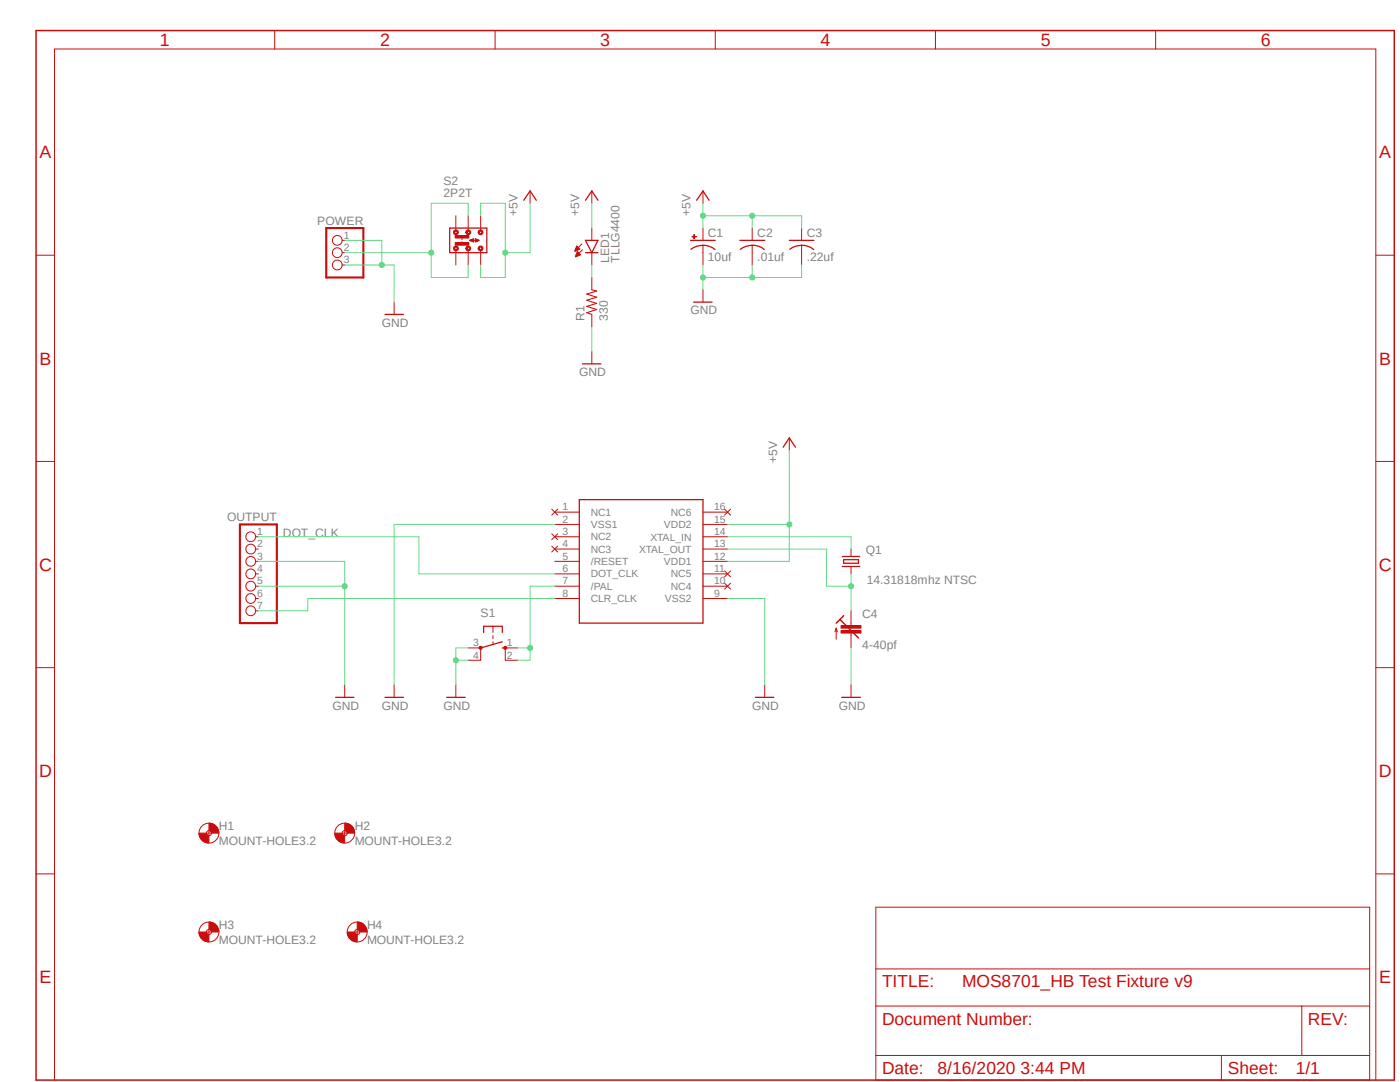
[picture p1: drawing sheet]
<svg xmlns="http://www.w3.org/2000/svg" width="279mm" height="216mm" viewBox="0 0 279 216" stroke-linecap="round" stroke-linejoin="round" font-family="sans-serif">
<path d="M6.7 5.8l271.8 210.1M278.6 5.8l-271.8 210.1" fill="none" stroke="#fff" stroke-width=".2"/>
<path d="M7.2 6.1h271.1v209.4h-271.1z" fill="none" stroke="#c90d0c" stroke-width=".3"/>
<g fill="none" stroke="#c90d0c" stroke-width=".2">
<path d="M54.8 6.1v3.7M98.8 6.1v3.7M142.7 6.1v3.7M186.7 6.1v3.7M230.6 6.1v3.7M7.2 50.9h3.7M140.3 48.9v1.5M274.6 50.9h3.7M7.2 92.1h3.7M274.6 92.1h3.7M110.1 101.6l1.2 1.2M110.1 106.5l1.2 1.2"/>
<path d="M110.1 109l1.2 1.2M110.7 102.2h4.9M110.7 104.6h4.9M110.7 107.1h4.9M110.7 109.6h4.9M110.7 112h4.9M110.7 114.5h4.9M110.7 119.4h4.9M110.7 117h4.9M111.3 101.6l-1.2 1.2M111.3 106.5l-1.2 1.2M111.3 109l-1.2 1.2"/>
<path d="M140.3 102.2h4.9M140.3 104.6h4.9M140.3 107.1h4.9M140.3 109.6h4.9M140.3 112h4.9M140.3 114.5h4.9M140.3 119.4h4.9M140.3 117h4.9M144.6 101.6l1.2 1.2M144.6 116.4l1.2 1.2M144.6 113.9l1.2 1.2M145.8 101.6l-1.2 1.2"/>
<path d="M145.8 116.4l-1.2 1.2M145.8 113.9l-1.2 1.2M169.8 109.6v1.4M169.8 113v1.5M7.2 133.2h3.7M274.6 133.2h3.7M7.2 174.4h3.7M274.6 174.4h3.7M174.8 181h98.5v34.5h-98.5zM174.8 193.3h98.5M10.9 215.5v-205.7h263.7v205.7M174.8 200.7h98.5"/>
<path d="M174.8 210.6h98.5M243.8 210.6v4.9M259.8 200.7v9.9"/>
</g>
<path d="M137.8 48h4.9M137.9 49.7a3.9 3.9 0 0 1 4.8 .1M115.6 99.7h24.7v24.6h-24.7zM168.1 111h3.5M168.1 113h3.5M168.4 111.7h2.9v.7h-2.9z" fill="none" stroke="#c90d0c" stroke-width=".25"/>
<path d="M138.1 47.2l.8 .1z" fill-rule="evenodd" fill="#c90d0c"/>
<path d="M138.1 47.2l.8 .1z" fill="none" stroke="#c90d0c" stroke-width=".2"/>
<path d="M138.5 46.8l.1 .9z" fill-rule="evenodd" fill="#c90d0c"/>
<path d="M138.5 46.8l.1 .9zM140.3 45.5v2.5M140.3 50.4v2.5M150.1 45.5v2.5M150.1 48.9v4M166.9 125.3v2.3M166.9 125.3l-.3 .8M166.9 125.3l.2 .8M169.8 124.3v.5M169.8 126.3v.5" fill="none" stroke="#c90d0c" stroke-width=".2"/>
<path d="M147.7 48h4.9M147.7 49.7a3.9 3.9 0 0 1 4.8 .1" fill="none" stroke="#c90d0c" stroke-width=".25"/>
<path d="M167.6 123.6l3.7 3.7M167.6 123.6l-.7 .7M168.4 122.9l-.8 .7" fill="none" stroke="#c90d0c" stroke-width=".3"/>
<path d="M167.9 125.8h3.9v.5h-3.9z" fill-rule="evenodd" fill="#c90d0c"/>
<path d="M167.9 125.8h3.9v.5h-3.9z" fill="none" stroke="#c90d0c" stroke-width=".2"/>
<path d="M167.9 124.8h3.9v.5h-3.9z" fill-rule="evenodd" fill="#c90d0c"/>
<path d="M157.5 87.4v2.5M78.7 136.7v2.4M95.9 129.3v2.4M98.4 125v1.2M98.4 126.8v.6M98.4 128.1v.6M100.8 129.3v2.4M152.6 136.7v2.4M167.9 124.8h3.9v.5h-3.9zM169.8 121.9v2.4M169.8 126.8v2.5" fill="none" stroke="#c90d0c" stroke-width=".2"/>
<path d="M156.3 89.2l1.2-1.8 1.2 1.8M76.8 139.1h3.7M96.5 126.2v-1.2h3.7v1.2M100.2 129.3h.6M100.2 128.1l-4.3 1.2M150.7 139.1h3.7" fill="none" stroke="#c90d0c" stroke-width=".25"/>
<path d="M95.7 129h.4v.5h-.4z" fill-rule="evenodd" fill="#c90d0c"/>
<path d="M95.7 129h.4v.5h-.4z" fill="none" stroke="#c90d0c" stroke-width=".2"/>
<path d="M100.6 129h.4l.2 .3-.2 .2h-.4z" fill-rule="evenodd" fill="#c90d0c"/>
<g fill="none" stroke="#c90d0c" stroke-width=".2">
<path d="M105.8 38.1v2.5M140.3 38.1v2.5M68.3 48h.5M68.3 50.4h.5M68.3 52.9h.5M140.3 57.8v2.5M160 45.5v2.5M160 48.9v4M78.7 60.3v2.4M51 107.1h.6M51 109.6h.6M51 112h.6"/>
<path d="M51 114.5h.6M51 117h.6M51 119.4h.6M51 121.9h.6M68.8 136.7v2.4M91 136.7v2.4M93.4 129.3h2.5M93.4 131.7h2.5M100.6 129h.4l.2 .3-.2 .2h-.4zM100.8 129.3h2.5M100.8 131.7h2.5M169.8 136.7v2.4"/>
<circle cx="67.3" cy="52.9" r=".98"/>
<circle cx="67.3" cy="50.4" r=".98"/>
<circle cx="67.3" cy="48" r=".98"/>
<circle cx="50" cy="117" r=".98"/>
<circle cx="50" cy="112" r=".98"/>
<circle cx="50" cy="109.6" r=".98"/>
<circle cx="50" cy="119.4" r=".98"/>
<circle cx="50" cy="107.1" r=".98"/>
<circle cx="50" cy="114.5" r=".98"/>
<circle cx="50" cy="121.9" r=".98"/>
</g>
<path d="M104.5 40l1.3-1.9 1.2 1.9M139 40l1.3-1.9 1.2 1.9M157.5 48h4.9M157.6 49.7a3.9 3.9 0 0 1 4.8 .1M76.8 62.7h3.7M138.4 60.3h3.7M67 139.1h3.7M89.2 139.1h3.6M168 139.1h3.7" fill="none" stroke="#c90d0c" stroke-width=".25"/>
<path d="M65.1 45.5h7.4v9.9h-7.4zM47.9 104.6h7.3v19.7h-7.3z" fill="none" stroke="#c90d0c" stroke-width=".42"/>
<path d="M41.7 164.3a1.99 1.99 0 0 1 2 1.9h-1.5l-.2-.4-.3-.1z" fill-rule="evenodd" fill="#c90d0c"/>
<path d="M41.7 164.3a1.99 1.99 0 0 1 2 1.9h-1.5l-.2-.4-.3-.1z" fill="none" stroke="#c90d0c" stroke-width=".2"/>
<path d="M39.7 166.2h1.5l.2 .5 .3 .1v1.4a1.91 1.91 0 0 1-2-2z" fill-rule="evenodd" fill="#c90d0c"/>
<g fill="none" stroke="#c90d0c" stroke-width=".2">
<path d="M39.7 166.2h1.5l.2 .5 .3 .1v1.4a1.91 1.91 0 0 1-2-2zM41.2 166.2h1M41.7 165.7v1.1"/>
<circle cx="41.7" cy="166.2" r=".51"/>
<circle cx="41.7" cy="166.2" r="1.99"/>
</g>
<path d="M68.8 164.3a1.99 1.99 0 0 1 2 1.9h-1.5l-.3-.4-.2-.1z" fill-rule="evenodd" fill="#c90d0c"/>
<path d="M68.8 164.3a1.99 1.99 0 0 1 2 1.9h-1.5l-.3-.4-.2-.1z" fill="none" stroke="#c90d0c" stroke-width=".2"/>
<path d="M66.8 166.2h1.5l.1 .3 .4 .3v1.4a1.91 1.91 0 0 1-2-2z" fill-rule="evenodd" fill="#c90d0c"/>
<g fill="none" stroke="#c90d0c" stroke-width=".2">
<path d="M66.8 166.2h1.5l.1 .3 .4 .3v1.4a1.91 1.91 0 0 1-2-2zM68.3 166.2h1M68.8 165.7v1.1"/>
<circle cx="68.8" cy="166.2" r=".51"/>
<circle cx="68.8" cy="166.2" r="1.99"/>
</g>
<path d="M41.7 184a1.91 1.91 0 0 1 2 2h-1.5l-.2-.5h-.3z" fill-rule="evenodd" fill="#c90d0c"/>
<path d="M41.7 184a1.91 1.91 0 0 1 2 2h-1.5l-.2-.5h-.3z" fill="none" stroke="#c90d0c" stroke-width=".2"/>
<path d="M39.7 186h1.5l.2 .4h.3v1.5a1.91 1.91 0 0 1-2-1.9z" fill-rule="evenodd" fill="#c90d0c"/>
<g fill="none" stroke="#c90d0c" stroke-width=".2">
<path d="M39.7 186h1.5l.2 .4h.3v1.5a1.91 1.91 0 0 1-2-1.9zM41.2 186h1M41.7 185.5v.9"/>
<circle cx="41.7" cy="186" r=".51"/>
<circle cx="41.7" cy="186" r="1.99"/>
</g>
<path d="M71.3 184a1.91 1.91 0 0 1 1.9 2h-1.4l-.1-.3-.4-.2z" fill-rule="evenodd" fill="#c90d0c"/>
<path d="M71.3 184a1.91 1.91 0 0 1 1.9 2h-1.4l-.1-.3-.4-.2z" fill="none" stroke="#c90d0c" stroke-width=".2"/>
<path d="M69.3 186h1.5l.2 .4h.3v1.5a1.91 1.91 0 0 1-2-1.9z" fill-rule="evenodd" fill="#c90d0c"/>
<g fill="none" stroke="#c90d0c" stroke-width=".2">
<path d="M116.1 48.7l-1.3 1.3M116.2 49.8l-1.3 1.4M118.1 45.5v2.5M118.1 50.4v2.5M69.3 186h1.5l.2 .4h.3v1.5a1.91 1.91 0 0 1-2-1.9zM70.8 186h1M71.3 185.5v.9"/>
<circle cx="71.3" cy="186" r=".51"/>
<circle cx="71.3" cy="186" r="1.99"/>
</g>
<path d="M116.8 48h2.5l-1.2 2.4zM116.8 50.4h2.5" fill="none" stroke="#c90d0c" stroke-width=".25"/>
<path d="M115.1 49.1l.6 .6-.9 .5-.1-.1z" fill-rule="evenodd" fill="#c90d0c"/>
<path d="M115.1 49.1l.6 .6-.9 .5-.1-.1z" fill="none" stroke="#c90d0c" stroke-width=".2"/>
<path d="M115.2 50.2l.7 .6-1 .5-.1-.1z" fill-rule="evenodd" fill="#c90d0c"/>
<g fill="none" stroke="#c90d0c" stroke-width=".2">
<path d="M118.1 38.1v2.5M91 45.6v.4M91 50v.3M92.2 47.6v.2M92.2 48.2v.3M93.4 45.6v.4M93.4 50v.3M93.8 48h1.6M95.9 45.6v.4M95.9 50v.3M115.2 50.2l.7 .6-1 .5-.1-.1zM118.1 55.4v2.4"/>
<path d="M118.1 62.7v2.5M118.1 70.1v2.5"/>
</g>
<path d="M118.1 57.8l1 .3-2 .6 2 .6-2 .6 2 .6-2 .6 2 .7-2 .6 1 .3" fill="none" stroke="#c90d0c" stroke-width=".21"/>
<path d="M116.8 40l1.3-1.9 1.2 1.9M89.7 45.5h7.5v4.9h-7.5zM116.2 72.6h3.7" fill="none" stroke="#c90d0c" stroke-width=".25"/>
<path d="M90.6 46.1l.2-.2 .6 .2v.6l-.3 .1-.5-.1-.1-.3h.2l.2-.3 .3 .3v.1l-.3 .1-.2-.2h-.2z" fill-rule="evenodd" fill="#c90d0c"/>
<path d="M90.6 46.1l.2-.2 .6 .2v.6l-.3 .1-.5-.1-.1-.3h.2l.2-.3 .3 .3v.1l-.3 .1-.2-.2h-.2z" fill="none" stroke="#c90d0c" stroke-width=".2"/>
<path d="M93 46.1l.3-.2 .6 .2v.6l-.3 .1-.6-.1v-.3h.2l.2-.3 .3 .3-.1 .1-.2 .1-.2-.2h-.2z" fill-rule="evenodd" fill="#c90d0c"/>
<path d="M93 46.1l.3-.2 .6 .2v.6l-.3 .1-.6-.1v-.3h.2l.2-.3 .3 .3-.1 .1-.2 .1-.2-.2h-.2z" fill="none" stroke="#c90d0c" stroke-width=".2"/>
<path d="M95.5 46.1l.3-.2 .5 .2v.6l-.2 .1-.6-.1-.1-.3h.3l.1-.3 .4 .3-.4 .2-.1-.2h-.3z" fill-rule="evenodd" fill="#c90d0c"/>
<path d="M95.5 46.1l.3-.2 .5 .2v.6l-.2 .1-.6-.1-.1-.3h.3l.1-.3 .4 .3-.4 .2-.1-.2h-.3z" fill="none" stroke="#c90d0c" stroke-width=".2"/>
<path d="M90.6 49.3l.2-.2 .6 .2v.6l-.3 .1-.5-.1-.1-.3h.2l.2-.3 .3 .1v.2l-.3 .2-.2-.2h-.2z" fill-rule="evenodd" fill="#c90d0c"/>
<path d="M90.6 49.3l.2-.2 .6 .2v.6l-.3 .1-.5-.1-.1-.3h.2l.2-.3 .3 .1v.2l-.3 .2-.2-.2h-.2z" fill="none" stroke="#c90d0c" stroke-width=".2"/>
<path d="M93 49.3l.3-.2 .6 .2v.6l-.3 .1-.6-.1v-.3h.2l.2-.3 .2 .1 .1 .2-.3 .2-.2-.2h-.2z" fill-rule="evenodd" fill="#c90d0c"/>
<path d="M93 49.3l.3-.2 .6 .2v.6l-.3 .1-.6-.1v-.3h.2l.2-.3 .2 .1 .1 .2-.3 .2-.2-.2h-.2z" fill="none" stroke="#c90d0c" stroke-width=".2"/>
<path d="M95.5 49.3l.3-.2 .5 .2v.6l-.2 .1-.6-.1-.1-.3h.3l.1-.3 .4 .3-.4 .2-.1-.2h-.3z" fill-rule="evenodd" fill="#c90d0c"/>
<path d="M95.5 49.3l.3-.2 .5 .2v.6l-.2 .1-.6-.1-.1-.3h.3l.1-.3 .4 .3-.4 .2-.1-.2h-.3z" fill="none" stroke="#c90d0c" stroke-width=".2"/>
<path d="M90.8 48.4h2.8v.5h-2.8z" fill-rule="evenodd" fill="#c90d0c"/>
<path d="M90.8 48.4h2.8v.5h-2.8z" fill="none" stroke="#c90d0c" stroke-width=".2"/>
<path d="M90.8 47h2.8v.5h-2.8z" fill-rule="evenodd" fill="#c90d0c"/>
<path d="M90.8 47h2.8v.5h-2.8zM91 43.1v2.4M91 50.4v2.5M93.4 43.1v2.4M93.4 50.4v2.5M95.9 43.1v2.4M95.9 50.4v2.5" fill="none" stroke="#c90d0c" stroke-width=".2"/>
<path d="M93.7 47.9l.8-.3v.7z" fill-rule="evenodd" fill="#c90d0c"/>
<path d="M93.7 47.9l.8-.3v.7z" fill="none" stroke="#c90d0c" stroke-width=".2"/>
<path d="M94.9 47.6l.7 .4-.7 .3z" fill-rule="evenodd" fill="#c90d0c"/>
<path d="M94.9 47.6l.7 .4-.7 .3z" fill="none" stroke="#c90d0c" stroke-width=".2"/>
<path d="M110.7 104.6h-32v32.1M145.2 119.4h7.4v17.3M91 131.7h2.4M93.4 129.3h-2.4v7.4" fill="none" stroke="#62d987" stroke-width=".2"/>
<circle cx="91" cy="131.7" r=".51" fill="#62d987"/>
<g fill="none" stroke="#62d987" stroke-width=".2">
<path d="M150.1 52.9v2.5M160 52.9v2.5h-19.7"/>
<circle cx="91" cy="131.7" r=".51"/>
</g>
<circle cx="150.1" cy="55.4" r=".51" fill="#62d987"/>
<g fill="none" stroke="#62d987" stroke-width=".2">
<path d="M140.3 52.9v4.9"/>
<circle cx="150.1" cy="55.4" r=".51"/>
</g>
<circle cx="140.3" cy="55.4" r=".51" fill="#62d987"/>
<g fill="none" stroke="#62d987" stroke-width=".2">
<path d="M51.6 112h17.2v24.7M51.6 117h17.2M169.8 129.3v7.4"/>
<circle cx="140.3" cy="55.4" r=".51"/>
</g>
<circle cx="68.8" cy="117" r=".51" fill="#62d987"/>
<g fill="none" stroke="#62d987" stroke-width=".2">
<path d="M68.8 48h7.4v4.9M68.8 52.9h9.9"/>
<circle cx="68.8" cy="117" r=".51"/>
</g>
<circle cx="76.2" cy="52.9" r=".51" fill="#62d987"/>
<g fill="none" stroke="#62d987" stroke-width=".2">
<path d="M78.7 52.9v7.4M118.1 65.2v4.9M157.5 89.9v22.1h-12.3M145.2 104.6h12.3"/>
<circle cx="76.2" cy="52.9" r=".51"/>
</g>
<circle cx="157.5" cy="104.6" r=".51" fill="#62d987"/>
<g fill="none" stroke="#62d987" stroke-width=".2">
<path d="M140.3 40.6v4.9M140.3 43.1h9.8v2.4"/>
<circle cx="157.5" cy="104.6" r=".51"/>
</g>
<circle cx="140.3" cy="43.1" r=".51" fill="#62d987"/>
<g fill="none" stroke="#62d987" stroke-width=".2">
<path d="M150.1 43.1h9.9v2.4"/>
<circle cx="140.3" cy="43.1" r=".51"/>
</g>
<circle cx="150.1" cy="43.1" r=".51" fill="#62d987"/>
<g fill="none" stroke="#62d987" stroke-width=".2">
<path d="M95.9 43.1v-2.5h4.9v14.8h-4.9v-2.5M105.8 40.6v9.8h-5M118.1 40.6v4.9"/>
<circle cx="150.1" cy="43.1" r=".51"/>
</g>
<circle cx="100.8" cy="50.4" r=".51" fill="#62d987"/>
<g fill="none" stroke="#62d987" stroke-width=".2">
<path d="M110.7 117h-4.9v14.7h-2.5M103.3 129.3h2.5"/>
<circle cx="100.8" cy="50.4" r=".51"/>
</g>
<circle cx="105.8" cy="129.3" r=".51" fill="#62d987"/>
<g fill="none" stroke="#62d987" stroke-width=".2">
<path d="M145.2 107.1h24.6v2.5M145.2 109.6h19.7v7.4h4.9M169.8 114.5v7.4"/>
<circle cx="105.8" cy="129.3" r=".51"/>
</g>
<circle cx="169.8" cy="117" r=".51" fill="#62d987"/>
<g fill="none" stroke="#62d987" stroke-width=".2">
<path d="M68.8 50.4h17.3M93.4 43.1v-2.5h-7.3v14.8h7.3v-2.5M118.1 52.9v2.5M51.6 107.1h32v7.4h27.1"/>
<circle cx="169.8" cy="117" r=".51"/>
</g>
<circle cx="86.1" cy="50.4" r=".51" fill="#62d987"/>
<g fill="none" stroke="#62d987" stroke-width=".2">
<path d="M110.7 119.4h-49.3v2.5h-9.8"/>
<circle cx="86.1" cy="50.4" r=".51"/>
</g>
<g font-size="3.6" fill="#c90d0c">
<text x="31.9" y="9.2">1</text>
<text x="75.9" y="9.2">2</text>
<text x="119.8" y="9.2">3</text>
<text x="163.7" y="9.2">4</text>
<text x="207.7" y="9.2">5</text>
<text x="251.6" y="9.2">6</text>
<text x="7.9" y="31.6">A</text>
<text x="275.3" y="31.6">A</text>
<text x="7.9" y="72.8">B</text>
<text x="275.3" y="72.8">B</text>
<text x="7.8" y="113.9">C</text>
<text x="275.2" y="113.9">C</text>
<text x="7.8" y="155.1">D</text>
<text x="275.2" y="155.1">D</text>
<text x="7.9" y="196.2">E</text>
<text x="275.3" y="196.2">E</text>
</g>
<g font-size="3.5" fill="#c90d0c">
<text x="176" y="197">TITLE:</text>
<text x="192" y="197">MOS8701_HB Test Fixture v9</text>
<text x="176" y="204.4">Document Number:</text>
<text x="261" y="204.4">REV:</text>
<text x="176" y="214.3">Date:</text>
<text x="187.1" y="214.3">8/16/2020 3:44 PM</text>
<text x="245" y="214.3">Sheet:</text>
<text x="258.6" y="214.3">1/1</text>
</g>
<g font-size="2.4" fill="#808080">
<text x="88.5" y="39.3">2P2T</text>
<text x="88.5" y="36.9">S2</text>
<text x="63.3" y="44.9">POWER</text>
<text x="103.3" y="43.1" transform="rotate(-90 103.3 43.1)">+5V</text>
<text x="115.6" y="43.1" transform="rotate(-90 115.6 43.1)">+5V</text>
<text x="137.8" y="43.1" transform="rotate(-90 137.8 43.1)">+5V</text>
<text x="141.3" y="47.3">C1</text>
<text x="151.1" y="47.3">C2</text>
<text x="161" y="47.3">C3</text>
<text x="121.5" y="52.4" transform="rotate(-90 121.5 52.4)">LED1</text>
<text x="123.7" y="52.4" transform="rotate(-90 123.7 52.4)">TLLG4400</text>
<text x="141.3" y="52">10uf</text>
<text x="151.1" y="52">.01uf</text>
<text x="161" y="52">.22uf</text>
<text x="76.2" y="65.2">GND</text>
<text x="116.6" y="64" transform="rotate(-90 116.6 64)">R1</text>
<text x="121.3" y="64" transform="rotate(-90 121.3 64)">330</text>
<text x="137.8" y="62.7">GND</text>
<text x="115.6" y="75.1">GND</text>
<text x="155.1" y="92.3" transform="rotate(-90 155.1 92.3)">+5V</text>
<text x="45.3" y="104">OUTPUT</text>
<text x="56.5" y="107.1">DOT_CLK</text>
<text x="172.8" y="110.6">Q1</text>
<text x="173" y="116.5">14.31818mhz NTSC</text>
<text x="95.9" y="123.1">S1</text>
<text x="172.1" y="123.2">C4</text>
<text x="172.1" y="129.4">4-40pf</text>
<text x="66.3" y="141.6">GND</text>
<text x="76.2" y="141.6">GND</text>
<text x="88.5" y="141.6">GND</text>
<text x="150.1" y="141.6">GND</text>
<text x="167.4" y="141.6">GND</text>
<text x="43.7" y="165.7">H1</text>
<text x="70.8" y="165.7">H2</text>
<text x="43.7" y="168.6">MOUNT-HOLE3.2</text>
<text x="70.8" y="168.6">MOUNT-HOLE3.2</text>
<text x="43.7" y="185.4">H3</text>
<text x="73.2" y="185.4">H4</text>
<text x="43.7" y="188.3">MOUNT-HOLE3.2</text>
<text x="73.2" y="188.3">MOUNT-HOLE3.2</text>
</g>
<g font-size="2.1" fill="#808080">
<text x="68.6" y="47.6">1</text>
<text x="68.6" y="50.1">2</text>
<text x="68.6" y="52.5">3</text>
<text x="112.2" y="101.8">1</text>
<text x="142.5" y="101.8">16</text>
<text x="51.4" y="106.8">1</text>
<text x="112.2" y="104.3">2</text>
<text x="112.2" y="106.8">3</text>
<text x="117.9" y="102.9">NC1</text>
<text x="117.9" y="105.4">VSS1</text>
<text x="117.9" y="107.8">NC2</text>
<text x="129.8" y="107.9">XTAL_IN</text>
<text x="132.5" y="105.4">VDD2</text>
<text x="133.9" y="102.9">NC6</text>
<text x="142.5" y="104.3">15</text>
<text x="142.5" y="106.8">14</text>
<text x="51.4" y="109.2">2</text>
<text x="51.4" y="111.7">3</text>
<text x="112.2" y="109.2">4</text>
<text x="112.2" y="111.7">5</text>
<text x="117.9" y="110.3">NC3</text>
<text x="117.9" y="112.8">/RESET</text>
<text x="127.6" y="110.3">XTAL_OUT</text>
<text x="132.5" y="112.8">VDD1</text>
<text x="142.5" y="111.7">12</text>
<text x="142.5" y="109.2">13</text>
<text x="51.4" y="114.1">4</text>
<text x="51.4" y="116.6">5</text>
<text x="51.4" y="119.1">6</text>
<text x="112.2" y="114.1">6</text>
<text x="112.2" y="119.1">8</text>
<text x="112.2" y="116.6">7</text>
<text x="117.9" y="115.2">DOT_CLK</text>
<text x="117.9" y="117.7">/PAL</text>
<text x="133.9" y="117.7">NC4</text>
<text x="133.9" y="115.2">NC5</text>
<text x="142.5" y="116.6">10</text>
<text x="142.5" y="114.1">11</text>
<text x="142.5" y="119.1">9</text>
<text x="51.4" y="121.5">7</text>
<text x="117.9" y="120.1">CLR_CLK</text>
<text x="132.7" y="120.2">VSS2</text>
<text x="94.4" y="128.9">3</text>
<text x="94.4" y="131.4">4</text>
<text x="101.2" y="128.9">1</text>
<text x="101.2" y="131.4">2</text>
</g>
</svg>
